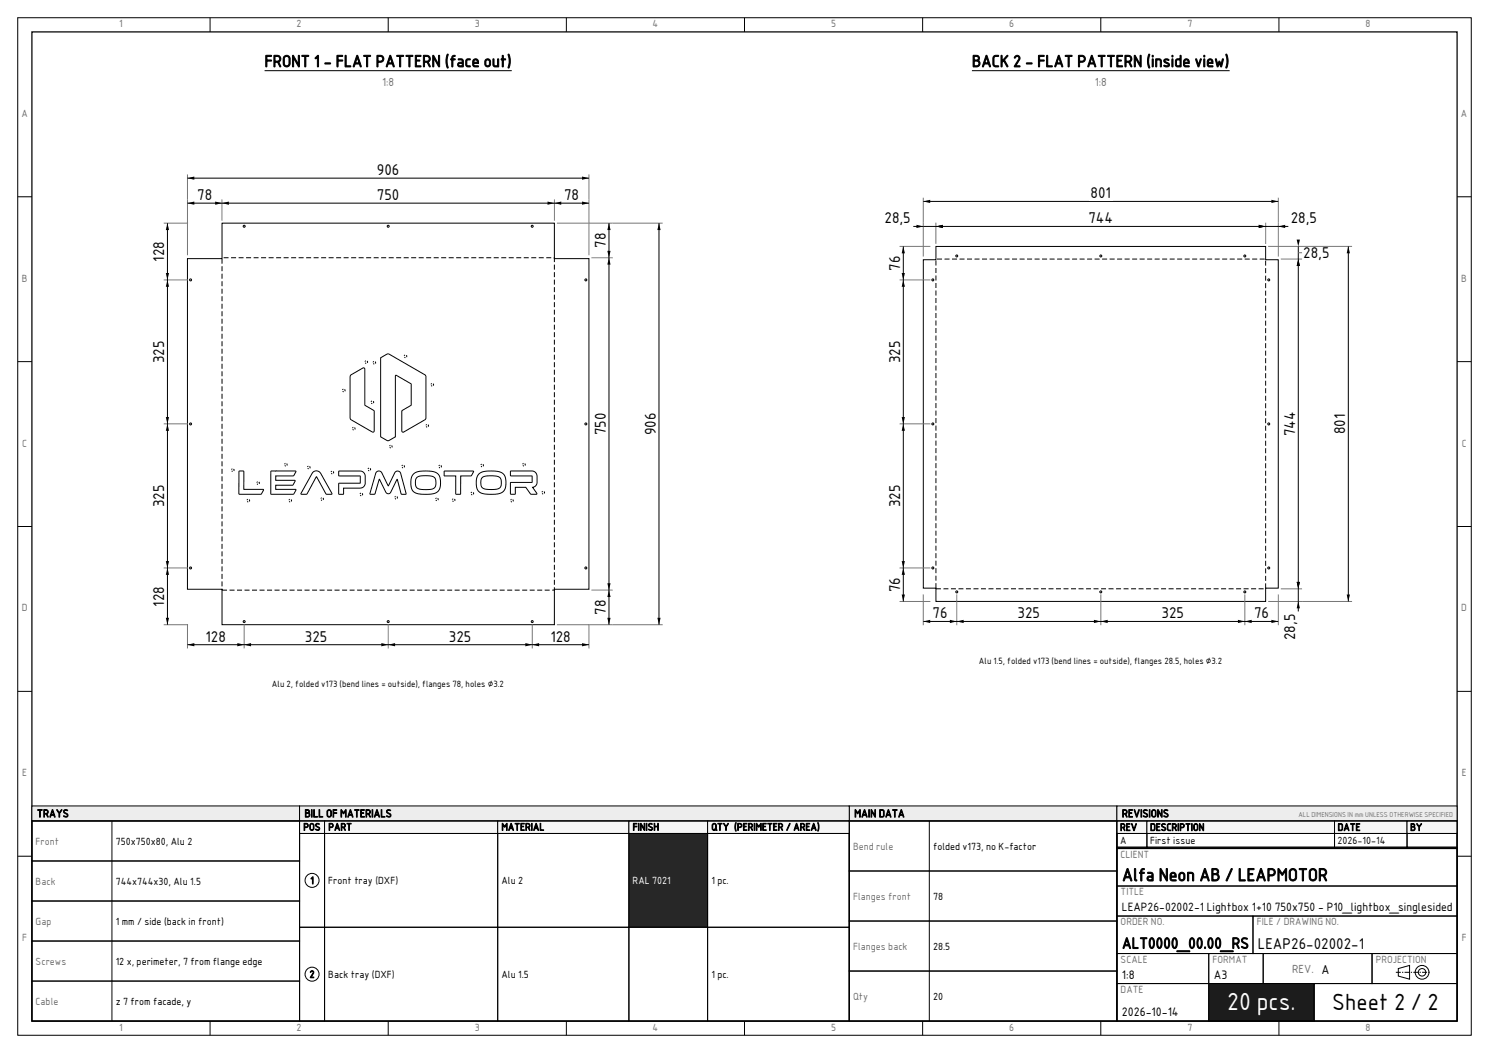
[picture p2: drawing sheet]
<svg xmlns="http://www.w3.org/2000/svg" width="420mm" height="297mm" viewBox="0 0 420 297" stroke-linecap="round" stroke-linejoin="round" font-family="sans-serif">
<g fill="none" stroke="#000" stroke-width=".28">
<path d="M5 5h410v287h-410zM59.3 5v4M109.5 5v4M159.7 5v4M210 5v4M260.2 5v4M310.5 5v4M360.7 5v4M5 55.5h4M411 55.5h4M5 102h4M411 102h4"/>
<path d="M5 148.5h4M411 148.5h4M5 195h4M411 195h4M5 241.5h4M411 241.5h4M59.3 288v4M109.5 288v4M159.7 288v4M210 288v4M260.2 288v4M310.5 288v4"/>
<path d="M360.7 288v4"/>
</g>
<path d="M9 9h402v279h-402z" fill="none" stroke="#000" stroke-width=".35"/>
<path d="M62.6 62.9h93.8v10h9.7v93.3h-9.7v10h-93.8v-10h-9.7v-93.3h9.7z" fill-rule="evenodd" fill="#fff" stroke="#000" stroke-width=".28"/>
<path d="M62.6 72.7h93.8v93.7h-93.8z" fill="none" stroke="#000" stroke-width=".28" stroke-dasharray="1.4 .7" stroke-linecap="butt"/>
<g fill="none" stroke="#000" stroke-width=".28">
<path d="M52.9 57.3h113.2M52.9 50.2h113.2M47.2 62.9v113.3M98.9 105.8l3.5-2 .5 .2v10.2l2.6 1.7 .1 5.7-.3 .3-6.2-3.5-.3-.3v-11.9zM107.4 100.9l1.8-1h.5l10.1 5.8 .3 .5v11.9l-.3 .3-6.1 3.5-.4-.4v-5.5l2.7-1.7v-5.9l-4.2-2.5h-.3v17.3l-2 1.1-2.1-1.1zM67.4 132.9l1.4 .1v5h5.5v.2l-.6 1.1-6.3 .1zM76.4 132.9h7l-.7 1.3h-4.9v1.3h5.4l-.7 1.4h-4.7v1.1h5.6l.1 .2-.6 1.1-6.5 .1zM88.3 133.2l1-.4 1 .5 3.3 6.1-1.6-.1-2.7-4.8-2.7 4.8-1.7 .1zM95.6 132.9h6l.7 .1 .5 .5 .2 .6-.2 2.8-.4 .5-.6 .3h-4.9v1.7h-1.3v-3.1h6v-2l-6-.1zM106.2 133.1l.7-.3 .7 .4 1.9 3.8 1.9-3.8 .6-.3 .7 .1 .3 .5 1.5 5.9-1.3-.1-1.2-4.1-1.9 3.8-.4 .3-.5-.1-.4-.4-1.8-3.6-1.2 4.1-1.4 .1zM116.6 133.7l1-.6 1.5-.2h2.6l1.5 .5 .7 .7 .3 1.2v1.7l-.4 1.3-.9 .7-1.5 .4h-2.9l-1.6-.5-.7-.9-.3-1.4 .1-1.8zM117.6 134.7l.6-.4 1.1-.1h1.9l1 .3 .5 .4 .2 .5-.1 1.9-.5 .5-1 .2-2.1 .1-1.3-.3-.5-.4-.2-.7v-1.3z"/>
<path d="M125.3 132.9h8.1l.2 .1-.7 1.2h-3v5.1l-1.2 .1-.2-.1 .1-5.1h-3.2zM135.1 133.7l1-.6 1.5-.2h2.5l1.5 .5 .7 .7 .4 1.2v1.7l-.4 1.3-.9 .7-1.6 .4h-2.8l-1.6-.5-.8-.9-.3-1.4 .2-1.8zM136 134.7l.6-.3 1.1-.2h1.9l1.1 .3 .4 .3 .3 .6-.2 1.8-.5 .6-.9 .2h-2.2l-1.2-.2-.5-.4-.2-.7v-1.3zM144 132.9l6.1-.1 .9 .4 .5 .9v2.2l-.5 .8-.8 .3 1.2 2h-1.7l-1.4-1.9h-2.9l-.1 1.8-1.3 .1v-3.3h6l.1-1.8-6-.1z"/>
<circle cx="53.7" cy="78.9" r=".28"/>
<circle cx="68.9" cy="63.8" r=".28"/>
<circle cx="109.5" cy="63.8" r=".28"/>
<circle cx="150.1" cy="63.8" r=".28"/>
<circle cx="165.2" cy="78.9" r=".28"/>
<circle cx="53.7" cy="119.6" r=".28"/>
<circle cx="165.2" cy="119.6" r=".28"/>
<circle cx="53.7" cy="160.2" r=".28"/>
<circle cx="68.9" cy="175.3" r=".28"/>
<circle cx="109.5" cy="175.3" r=".28"/>
<circle cx="150.1" cy="175.3" r=".28"/>
<circle cx="165.2" cy="160.2" r=".28"/>
</g>
<path d="M52.9 49.2v22.8M62.6 56.2v6M156.4 56.2v6M166.1 49.2v22.8M46.2 62.9h6.8M46.2 79h6.8M46.2 119.6h6.8M46.2 160.2h6.8M46.2 176.2h6.8" fill="none" stroke="#7a7a7a" stroke-width=".28"/>
<g fill="#000">
<path d="M52.9 57.3l1.9-.5v1zM52.9 50.2l1.9-.4v.9zM60.7 56.8l1.9 .5-1.9 .5zM62.6 57.3l2-.5v1zM154.4 56.8l2 .5-2 .5zM156.4 57.3l1.9-.5v1zM164.2 56.8l1.9 .5-1.9 .5zM164.2 49.8l1.9 .4-1.9 .5zM47.2 62.9l.5 2h-.9zM46.8 77h.9l-.5 1.9zM47.2 78.9l.5 2h-.9zM46.8 117.6h.9l-.5 2z"/>
<path d="M47.2 119.6l.5 1.9h-.9zM46.8 158.3h.9l-.5 1.9zM47.2 160.2l.5 1.9h-.9zM46.8 174.3h.9l-.5 1.9z"/>
</g>
<g fill="none" stroke="#000" stroke-width=".28" stroke-dasharray=".4 .4" stroke-linecap="butt">
<path d="M97.3 110.1a.38 .38 0 0 0-.5-.3 .38 .38 0 0 0-.1 .6 .38 .38 0 0 0 .6-.1v-.2M103.7 102.1a.38 .38 0 0 0-.5-.3 .38 .38 0 0 0-.2 .5 .38 .38 0 0 0 .6 0l.1-.2M105.4 113.5a.38 .38 0 0 0-.5-.4 .38 .38 0 0 0-.2 .6 .38 .38 0 0 0 .6-.1l.1-.1M106 102.3a.38 .38 0 0 0-.5-.3 .38 .38 0 0 0-.2 .5 .38 .38 0 0 0 .6 0l.1-.2M114.8 100.5a.38 .38 0 0 0-.6-.4 .38 .38 0 0 0-.1 .6 .38 .38 0 0 0 .6 0l.1-.2M122.3 108.5a.38 .38 0 0 0-.5-.3 .38 .38 0 0 0-.2 .6 .38 .38 0 0 0 .6-.1l.1-.2M66 132.6a.38 .38 0 0 0-.5-.4 .38 .38 0 0 0-.1 .6 .38 .38 0 0 0 .6 0v-.2M73.2 136.2a.38 .38 0 0 0-.5-.3 .38 .38 0 0 0-.2 .6 .38 .38 0 0 0 .6-.1l.1-.2M81 131.1a.38 .38 0 0 0-.5-.4 .38 .38 0 0 0-.2 .6 .38 .38 0 0 0 .6-.1l.1-.1M87.5 131.8a.38 .38 0 0 0-.5-.3 .38 .38 0 0 0-.2 .6 .38 .38 0 0 0 .6-.1l.1-.2M94.1 133.3a.38 .38 0 0 0-.5-.4 .38 .38 0 0 0-.2 .6 .38 .38 0 0 0 .7 0v-.2M100.2 120.9a.38 .38 0 0 0-.6-.4 .38 .38 0 0 0-.1 .6 .38 .38 0 0 0 .6 0l.1-.2"/>
<path d="M102.3 139.4a.38 .38 0 0 0-.5-.3 .38 .38 0 0 0-.2 .6 .38 .38 0 0 0 .6-.1l.1-.2M104.5 132.4a.38 .38 0 0 0-.5-.4 .38 .38 0 0 0-.1 .6 .38 .38 0 0 0 .6 0v-.2M110.6 126a.38 .38 0 0 0-.5-.4 .38 .38 0 0 0-.2 .6 .38 .38 0 0 0 .7-.1v-.1M114.1 131.6a.38 .38 0 0 0-.5-.4 .38 .38 0 0 0-.2 .6 .38 .38 0 0 0 .6 0l.1-.2M120.9 120.1a.38 .38 0 0 0-.5-.4 .38 .38 0 0 0-.2 .6 .38 .38 0 0 0 .6 0l.1-.2M124.5 131.6a.38 .38 0 0 0-.5-.4 .38 .38 0 0 0-.2 .6 .38 .38 0 0 0 .7 0v-.2M133.6 139.2a.38 .38 0 0 0-.5-.4 .38 .38 0 0 0-.2 .6 .38 .38 0 0 0 .6 0l.1-.2M136.4 131.3a.38 .38 0 0 0-.5-.4 .38 .38 0 0 0-.2 .6 .38 .38 0 0 0 .6 0l.1-.2M148.2 131.1a.38 .38 0 0 0-.5-.4 .38 .38 0 0 0-.2 .6 .38 .38 0 0 0 .6-.1l.1-.1M153.6 138.9a.38 .38 0 0 0-.5-.3 .38 .38 0 0 0-.2 .6 .38 .38 0 0 0 .6-.1l.1-.2M70.4 141.2a.38 .38 0 0 0-.5-.4 .38 .38 0 0 0-.2 .6 .38 .38 0 0 0 .7 0v-.2M82.2 141.2a.38 .38 0 0 0-.5-.4 .38 .38 0 0 0-.1 .6 .38 .38 0 0 0 .6 0v-.2"/>
<path d="M91.2 140.7a.38 .38 0 0 0-.5-.3 .38 .38 0 0 0-.1 .6 .38 .38 0 0 0 .6-.1v-.2M112.1 140.4a.38 .38 0 0 0-.5-.4 .38 .38 0 0 0-.2 .6 .38 .38 0 0 0 .6-.1l.1-.1M123.6 140.8a.38 .38 0 0 0-.5-.3 .38 .38 0 0 0-.2 .6 .38 .38 0 0 0 .6-.1l.1-.2M128.3 141a.38 .38 0 0 0-.5-.3 .38 .38 0 0 0-.1 .6 .38 .38 0 0 0 .6-.1v-.2M144.8 141.2a.38 .38 0 0 0-.5-.4 .38 .38 0 0 0-.2 .6 .38 .38 0 0 0 .6 0l.1-.2"/>
</g>
<path d="M105.9 46.1h7.2v3.8h-7.2z" fill-rule="evenodd" fill="#fff"/>
<path d="M157.1 62.9h29.8M166.8 72.7h6M157.1 176.2h29.8M166.8 166.4h6" fill="none" stroke="#7a7a7a" stroke-width=".28"/>
<path d="M171.8 62.9v113.3M185.9 62.9v113.3" fill="none" stroke="#000" stroke-width=".28"/>
<path d="M171.8 62.9l.4 2h-.9zM171.3 70.8h.9l-.4 1.9zM171.8 72.7l.4 1.9h-.9zM185.9 62.9l.4 2h-.9zM171.3 164.5h.9l-.4 1.9zM171.8 166.4l.4 2h-.9zM171.3 174.3h.9l-.4 1.9zM185.4 174.3h.9l-.4 1.9z" fill="#000"/>
<path d="M181.8 116h3.8v7.2h-3.8z" fill-rule="evenodd" fill="#fff"/>
<path d="M52.9 176v6.9M68.9 176v6.9M109.5 176v6.9M150.1 176v6.9M166.1 176v6.9" fill="none" stroke="#7a7a7a" stroke-width=".28"/>
<path d="M74.6 19.9h69.8M52.9 181.8h113.2" fill="none" stroke="#000" stroke-width=".28"/>
<path d="M52.9 181.8l1.9-.4v.9zM66.9 181.4l2 .4-2 .5zM68.9 181.8l1.9-.4v.9zM107.6 181.4l1.9 .4-1.9 .5zM109.5 181.8l1.9-.4v.9zM148.2 181.4l1.9 .4-1.9 .5zM150.1 181.8l2-.4v.9zM164.2 181.4l1.9 .4-1.9 .5z" fill="#000"/>
<path d="M264 69.5h93v3.8h3.6v92.6h-3.6v3.7h-93v-3.7h-3.6v-92.6h3.6z" fill-rule="evenodd" fill="#fff" stroke="#000" stroke-width=".28"/>
<path d="M264 73.1h93v93h-93z" fill="none" stroke="#000" stroke-width=".28" stroke-dasharray="1.4 .7" stroke-linecap="butt"/>
<g fill="none" stroke="#000" stroke-width=".28">
<path d="M260.4 56.8h100.2M254.8 69.5v100.1M257.6 63.9h105.8"/>
<circle cx="263.1" cy="78.9" r=".28"/>
<circle cx="269.9" cy="72.2" r=".28"/>
<circle cx="310.5" cy="72.2" r=".28"/>
<circle cx="351.1" cy="72.2" r=".28"/>
<circle cx="357.9" cy="78.9" r=".28"/>
<circle cx="263.1" cy="119.6" r=".28"/>
<circle cx="357.9" cy="119.6" r=".28"/>
<circle cx="263.1" cy="160.2" r=".28"/>
<circle cx="269.9" cy="166.9" r=".28"/>
<circle cx="310.5" cy="166.9" r=".28"/>
<circle cx="351.1" cy="166.9" r=".28"/>
<circle cx="357.9" cy="160.2" r=".28"/>
</g>
<path d="M260.4 55.8v16.6M360.6 55.8v16.6M253.7 69.5h8.7M253.7 79h8.7M264 62.8v6M357 62.8v6M253.7 119.6h8.7M253.7 160.2h8.7M253.7 169.7h8.7" fill="none" stroke="#7a7a7a" stroke-width=".28"/>
<g fill="#000">
<path d="M260.4 56.8l2-.4v.9zM358.6 56.4l2 .4-2 .5zM254.8 69.5l.5 2h-1zM254.3 77h1l-.5 1.9zM254.8 78.9l.5 2h-1zM258.5 63.4l1.9 .5-1.9 .4zM264 63.9l1.9-.5v.9zM355.1 63.4l1.9 .5-1.9 .4zM360.6 63.9l1.9-.5v.9zM254.3 117.6h1l-.5 2zM254.8 119.6l.5 1.9h-1zM254.3 158.3h1l-.5 1.9z"/>
<path d="M254.8 160.2l.5 1.9h-1zM254.3 167.7h1l-.5 1.9z"/>
</g>
<path d="M307.2 52.7h6.6v3.8h-6.6z" fill-rule="evenodd" fill="#fff"/>
<path d="M357.7 69.5h23.7M361.3 73.1h6M366.2 71.3h1.1M357.7 169.7h23.7M361.3 166.1h6" fill="none" stroke="#7a7a7a" stroke-width=".28"/>
<path d="M366.2 69.5v103M380.3 69.5v100.1" fill="none" stroke="#000" stroke-width=".28"/>
<path d="M365.7 67.6h1l-.5 1.9zM366.2 73.1l.5 1.9h-1zM380.3 69.5l.5 2h-.9zM365.7 164.1h1l-.5 2zM366.2 169.6l.5 2h-1zM379.9 167.7h.9l-.5 1.9z" fill="#000"/>
<path d="M376.2 116.3h3.8v6.6h-3.8z" fill-rule="evenodd" fill="#fff"/>
<path d="M260.4 167.7v8.6M269.9 167.7v8.6M310.5 167.7v8.6M351.1 167.7v8.6M360.6 167.7v8.6" fill="none" stroke="#7a7a7a" stroke-width=".28"/>
<path d="M274.2 19.9h72.6M260.4 175.3h100.2" fill="none" stroke="#000" stroke-width=".28"/>
<path d="M260.4 175.3l2-.5v.9zM267.9 174.8l2 .5-2 .4zM269.9 175.3l1.9-.5v.9zM308.6 174.8l1.9 .5-1.9 .4zM310.5 175.3l1.9-.5v.9zM349.2 174.8l1.9 .5-1.9 .4zM351.1 175.3l2-.5v.9zM358.6 174.8l2 .5-2 .4z" fill="#000"/>
<path d="M9 227.3h75.5v4.3h-75.5z" fill-rule="evenodd" fill="#ededed" stroke="#000" stroke-width=".28"/>
<path d="M9 231.6h75.5v11.2h-75.5zM9 231.6h75.5v56.4h-75.5zM31.6 231.6v56.4M9 242.8h75.5v11.3h-75.5zM9 254.1h75.5v11.3h-75.5zM9 265.4h75.5v11.3h-75.5zM9 276.7h75.5v11.3h-75.5z" fill="none" stroke="#000" stroke-width=".28"/>
<path d="M239.6 227.3h75.4v4.3h-75.4z" fill-rule="evenodd" fill="#ededed" stroke="#000" stroke-width=".28"/>
<path d="M239.6 231.6h75.4v14.1h-75.4zM239.6 231.6h75.4v56.4h-75.4zM262.1 231.6v56.4M239.6 245.7h75.4v14.1h-75.4zM239.6 259.8h75.4v14.1h-75.4zM239.6 273.9h75.4v14.1h-75.4z" fill="none" stroke="#000" stroke-width=".28"/>
<path d="M84.5 227.3h155v4.3h-155z" fill-rule="evenodd" fill="#ededed" stroke="#000" stroke-width=".28"/>
<g fill="#f6f6f6" stroke="#000" stroke-width=".28">
<path d="M84.5 231.6h7v3.5h-7z" fill-rule="evenodd"/>
<path d="M91.5 231.6h48.9v3.5h-48.9z" fill-rule="evenodd"/>
<path d="M140.4 231.6h37v3.5h-37z" fill-rule="evenodd"/>
<path d="M177.4 231.6h22.2v3.5h-22.2z" fill-rule="evenodd"/>
<path d="M199.6 231.6h39.9v3.5h-39.9z" fill-rule="evenodd"/>
</g>
<path d="M84.5 235.1h7v26.4h-7z" fill="none" stroke="#000" stroke-width=".28"/>
<circle cx="88" cy="248.3" r="1.98" fill="#fff" stroke="#000" stroke-width=".28"/>
<path d="M91.5 235.1h48.9v26.4h-48.9zM140.4 235.1h37v26.4h-37z" fill="none" stroke="#000" stroke-width=".28"/>
<path d="M177.4 235.1h22.2v26.4h-22.2z" fill-rule="evenodd" fill="#23282b" stroke="#000" stroke-width=".28"/>
<path d="M199.6 235.1h39.9v26.4h-39.9zM84.5 261.5h7v26.5h-7z" fill="none" stroke="#000" stroke-width=".28"/>
<circle cx="88" cy="274.8" r="1.98" fill="#fff" stroke="#000" stroke-width=".28"/>
<path d="M84.5 231.6h155v56.4h-155zM91.5 261.5h48.9v26.5h-48.9zM140.4 261.5h37v26.5h-37zM177.4 261.5h22.2v26.5h-22.2zM199.6 261.5h39.9v26.5h-39.9z" fill="none" stroke="#000" stroke-width=".28"/>
<path d="M315 227.3h96v4.3h-96z" fill-rule="evenodd" fill="#ededed" stroke="#000" stroke-width=".28"/>
<g fill="#f6f6f6" stroke="#000" stroke-width=".28">
<path d="M315 231.6h8.5v3.5h-8.5z" fill-rule="evenodd"/>
<path d="M323.5 231.6h52.9v3.5h-52.9z" fill-rule="evenodd"/>
<path d="M376.4 231.6h20.5v3.5h-20.5z" fill-rule="evenodd"/>
<path d="M396.9 231.6h14.1v3.5h-14.1z" fill-rule="evenodd"/>
</g>
<g fill="none" stroke="#000" stroke-width=".28">
<path d="M315 235.1h8.5v3.9h-8.5zM315 239h8.5v.3h-8.5zM315 231.6h96v7.7h-96zM315 239.3h96v10.6h-96zM323.5 235.1h52.9v3.9h-52.9zM323.5 239h52.9v.3h-52.9zM376.4 235.1h20.5v3.9h-20.5zM376.4 239h20.5v.3h-20.5zM396.9 235.1h14.1v3.9h-14.1zM396.9 239h14.1v.3h-14.1zM315 249.9h96v8.5h-96zM315 258.4h38.4v10.6h-38.4z"/>
<path d="M353.4 258.4h57.6v10.6h-57.6zM315 269h26v8.4h-26zM315 277.4h26v10.6h-26zM341 269h15.3v8.4h-15.3zM356.3 269h30.7v8.4h-30.7zM387 269h24v8.4h-24zM394.4 273.2l3.2-.9v3.9l-3.2-.9z"/>
<circle cx="401.1" cy="274.2" r="1.94"/>
<circle cx="401.1" cy="274.2" r="1.06"/>
</g>
<path d="M393.7 274.2h9.9" fill="none" stroke="#000" stroke-width=".28" stroke-dasharray="1.4 .4 .4 .4" stroke-linecap="butt"/>
<path d="M341 277.4h29.7v10.6h-29.7z" fill-rule="evenodd" fill="#1b1c1b" stroke="#000" stroke-width=".28"/>
<path d="M370.7 277.4h40.3v10.6h-40.3z" fill="none" stroke="#000" stroke-width=".28"/>
<path d="M315 239.3h96v48.7h-96z" fill="none" stroke="#000" stroke-width=".35"/>
<text font-size="6.7" fill="#fff" x="346.1" y="285">20 pcs.</text>
<text font-size="6.3" x="375.8" y="285">Sheet 2 / 2</text>
<text font-size="4.9" x="316.5" y="248.5">Alfa Neon AB / LEAPMOTOR</text>
<g font-size="4.6">
<text x="74.6" y="18.9">FRONT 1 - FLAT PATTERN (face out)</text>
<text x="274.2" y="18.9">BACK 2 - FLAT PATTERN (inside view)</text>
</g>
<text font-size="4.3" x="316.5" y="267.5">ALT0000_00.00_RS</text>
<g font-size="4.2">
<text x="106.3" y="49.4">906</text>
<text x="55.6" y="56.4">78</text>
<text x="106.3" y="56.4">750</text>
<text x="159.1" y="56.4">78</text>
<text x="307.6" y="55.9">801</text>
<text x="249.5" y="63">28,5</text>
<text x="307" y="63">744</text>
<text x="364.1" y="63">28,5</text>
<text x="170.9" y="69.9" transform="rotate(-90 170.9 69.9)">78</text>
<text x="46.3" y="73.8" transform="rotate(-90 46.3 73.8)">128</text>
<text x="253.9" y="76.3" transform="rotate(-90 253.9 76.3)">76</text>
<text x="367.6" y="72.8">28,5</text>
<text x="46.3" y="102.4" transform="rotate(-90 46.3 102.4)">325</text>
<text x="253.9" y="102.4" transform="rotate(-90 253.9 102.4)">325</text>
<text x="170.9" y="122.8" transform="rotate(-90 170.9 122.8)">750</text>
<text x="185" y="122.8" transform="rotate(-90 185 122.8)">906</text>
<text x="365.3" y="123.1" transform="rotate(-90 365.3 123.1)">744</text>
<text x="379.4" y="122.4" transform="rotate(-90 379.4 122.4)">801</text>
<text x="46.3" y="143.1" transform="rotate(-90 46.3 143.1)">325</text>
<text x="253.9" y="143.1" transform="rotate(-90 253.9 143.1)">325</text>
<text x="253.9" y="167" transform="rotate(-90 253.9 167)">76</text>
<text x="46.3" y="171.1" transform="rotate(-90 46.3 171.1)">128</text>
<text x="170.9" y="173.4" transform="rotate(-90 170.9 173.4)">78</text>
<text x="263" y="174.4">76</text>
<text x="287" y="174.4">325</text>
<text x="327.6" y="174.4">325</text>
<text x="353.7" y="174.4">76</text>
<text x="58" y="181">128</text>
<text x="86" y="181">325</text>
<text x="126.6" y="181">325</text>
<text x="155.2" y="181">128</text>
<text x="365.3" y="180.6" transform="rotate(-90 365.3 180.6)">28,5</text>
<text x="354.8" y="267.5">LEAP26-02002-1</text>
</g>
<g font-size="3.4">
<text x="316.5" y="276">1:8</text>
<text x="342.4" y="276">A3</text>
<text x="316.5" y="286.6">2026-10-14</text>
</g>
<text font-size="3.3" x="316.5" y="257">LEAP26-02002-1 Lightbox 1+10 750x750 - P10_lightbox_singlesided</text>
<g font-size="3.2" fill="#6e6e6e">
<text x="107.8" y="24.3">1:8</text>
<text x="308.8" y="24.3">1:8</text>
<text x="364.5" y="274.4">REV. A</text>
</g>
<g font-size="3">
<text x="10.4" y="230.5">TRAYS</text>
<text x="85.9" y="230.5">BILL OF MATERIALS</text>
<text x="241" y="230.5">MAIN DATA</text>
<text x="316.5" y="230.5">REVISIONS</text>
</g>
<g font-size="2.8" fill="#6e6e6e">
<text x="33.6" y="7.7">1</text>
<text x="83.7" y="7.7">2</text>
<text x="133.9" y="7.7">3</text>
<text x="184.1" y="7.7">4</text>
<text x="234.4" y="7.7">5</text>
<text x="284.7" y="7.7">6</text>
<text x="334.9" y="7.7">7</text>
<text x="385.2" y="7.7">8</text>
<text x="6.1" y="33">A</text>
<text x="412.1" y="33">A</text>
<text x="6.2" y="79.5">B</text>
<text x="412.2" y="79.5">B</text>
<text x="6.3" y="126">C</text>
<text x="412.3" y="126">C</text>
<text x="6.2" y="172.5">D</text>
<text x="412.2" y="172.5">D</text>
<text x="6.3" y="219">E</text>
<text x="412.3" y="219">E</text>
<text x="10.1" y="238.2">Front</text>
<text x="240.6" y="239.6">Bend rule</text>
<text x="316.1" y="242">CLIENT</text>
<text x="10.1" y="249.5">Back</text>
<text x="240.6" y="253.7">Flanges front</text>
<text x="316.1" y="252.5">TITLE</text>
<text x="10.1" y="260.8">Gap</text>
<text x="316.1" y="261">ORDER NO.</text>
<text x="354.5" y="261">FILE / DRAWING NO.</text>
<text x="6.3" y="265.5">F</text>
<text x="240.6" y="267.9">Flanges back</text>
<text x="412.3" y="265.5">F</text>
<text x="10.1" y="272.1">Screws</text>
<text x="316.1" y="271.6">SCALE</text>
<text x="342" y="271.6">FORMAT</text>
<text x="388.1" y="271.6">PROJECTION</text>
<text x="240.6" y="282">Qty</text>
<text x="316.1" y="280.1">DATE</text>
<text x="10.1" y="283.4">Cable</text>
<text x="33.6" y="290.7">1</text>
<text x="83.7" y="290.7">2</text>
<text x="133.9" y="290.7">3</text>
<text x="184.1" y="290.7">4</text>
<text x="234.4" y="290.7">5</text>
<text x="284.7" y="290.7">6</text>
<text x="334.9" y="290.7">7</text>
<text x="385.2" y="290.7">8</text>
</g>
<g font-size="2.8">
<text x="32.6" y="238.2">750x750x80, Alu 2</text>
<text x="85.6" y="234.2">POS</text>
<text x="92.6" y="234.2">PART</text>
<text x="141.4" y="234.2">MATERIAL</text>
<text x="178.4" y="234.2">FINISH</text>
<text x="200.6" y="234.2">QTY (PERIMETER / AREA)</text>
<text x="263.2" y="239.6">folded v173, no K-factor</text>
<text x="315.9" y="234.3">REV</text>
<text x="315.9" y="238">A</text>
<text x="324.4" y="234.3">DESCRIPTION</text>
<text x="324.4" y="238">First issue</text>
<text x="377.3" y="234.3">DATE</text>
<text x="377.3" y="238">2026-10-14</text>
<text x="397.8" y="234.3">BY</text>
<text x="32.6" y="249.5">744x744x30, Alu 1.5</text>
<text x="87.5" y="249.3">1</text>
<text x="92.6" y="249.3">Front tray (DXF)</text>
<text x="141.4" y="249.3">Alu 2</text>
<text x="200.6" y="249.3">1 pc.</text>
<text x="263.2" y="253.7">78</text>
<text x="32.6" y="260.8">1 mm / side (back in front)</text>
<text x="263.2" y="267.9">28.5</text>
<text x="32.6" y="272.1">12 x, perimeter, 7 from flange edge</text>
<text x="87.3" y="275.8">2</text>
<text x="92.6" y="275.8">Back tray (DXF)</text>
<text x="141.4" y="275.8">Alu 1.5</text>
<text x="200.6" y="275.8">1 pc.</text>
<text x="263.2" y="282">20</text>
<text x="32.6" y="283.4">z 7 from facade, y</text>
</g>
<text font-size="2.8" fill="#fff" x="178.4" y="249.3">RAL 7021</text>
<g font-size="2.5">
<text x="276.1" y="187.3">Alu 1.5, folded v173 (bend lines = outside), flanges 28.5, holes ⌀3.2</text>
<text x="76.7" y="193.8">Alu 2, folded v173 (bend lines = outside), flanges 78, holes ⌀3.2</text>
</g>
<text font-size="1.9" fill="#6e6e6e" x="366.3" y="230.3">ALL DIMENSIONS IN mm UNLESS OTHERWISE SPECIFIED</text>
</svg>
